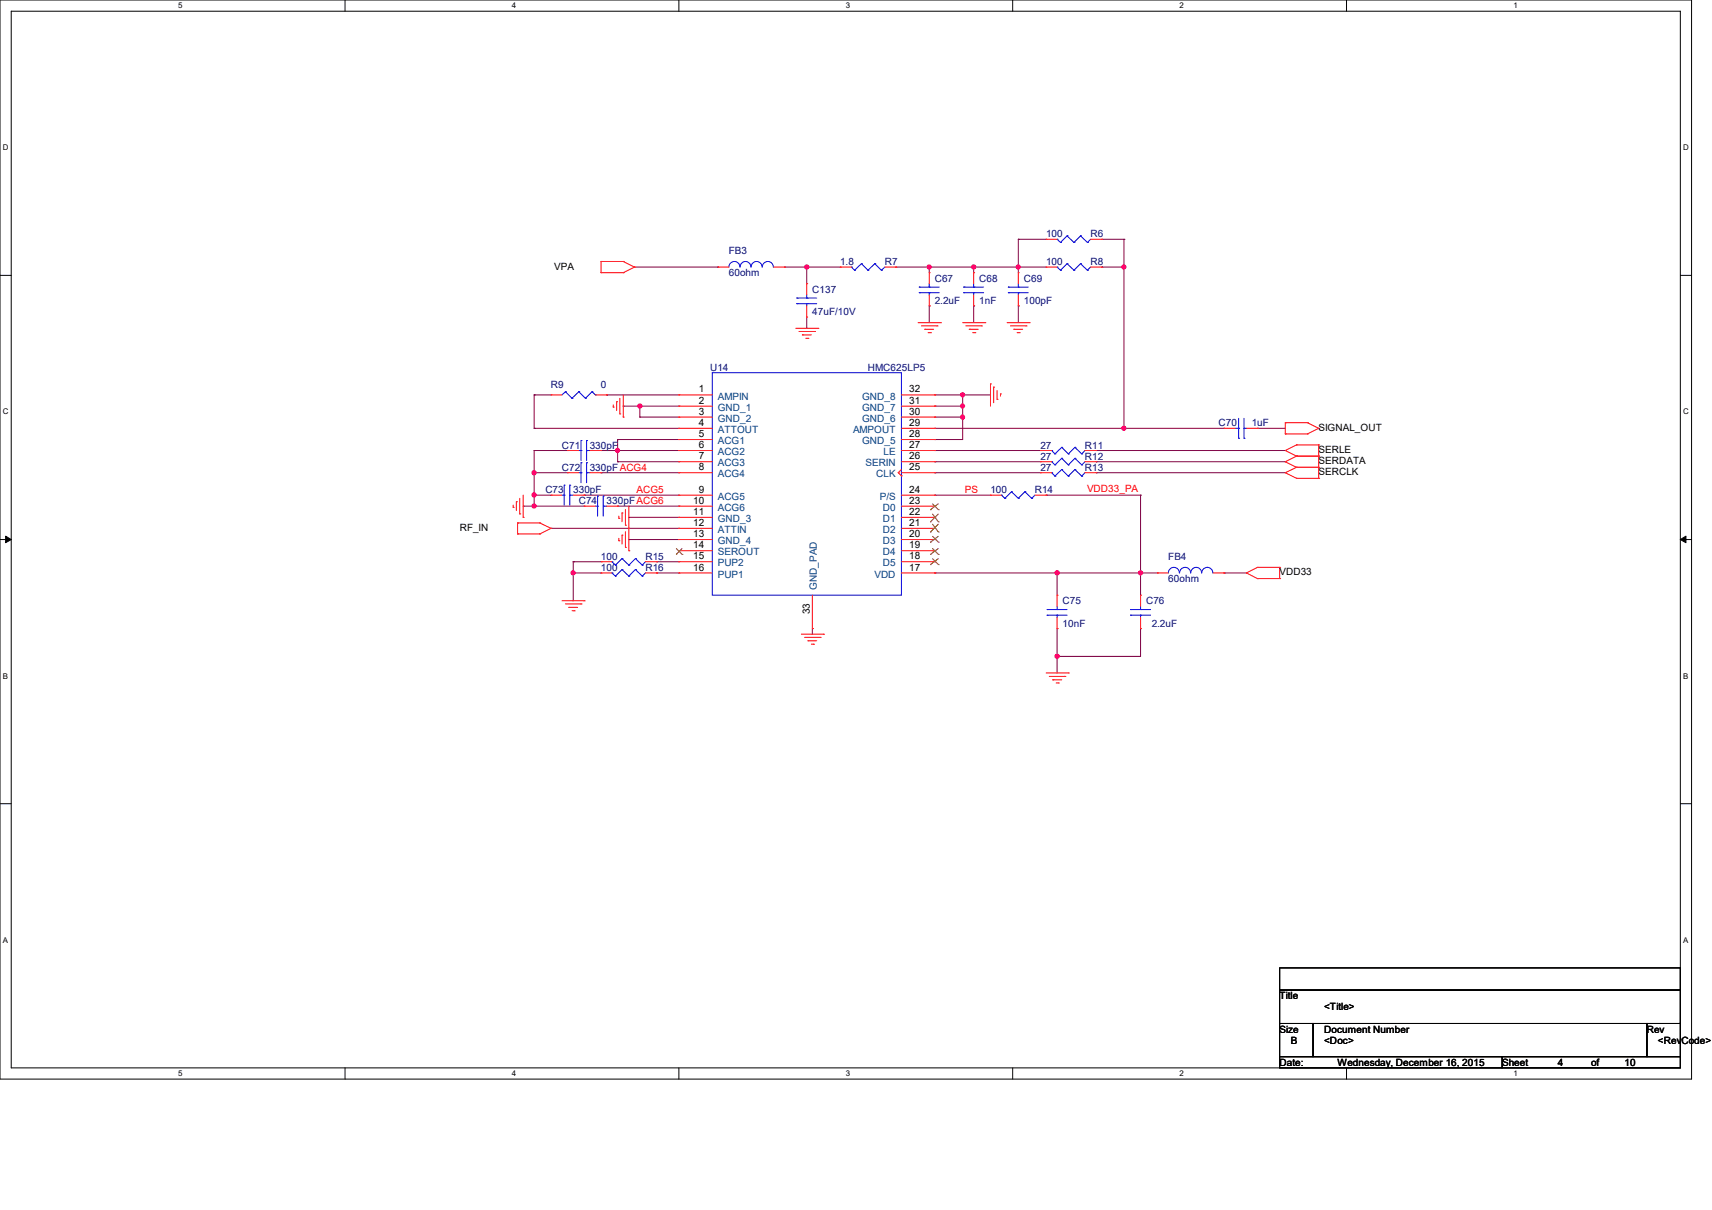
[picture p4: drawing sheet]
<svg xmlns="http://www.w3.org/2000/svg" width="297mm" height="210mm" viewBox="0 0 297 210" stroke-linecap="round" stroke-linejoin="round" font-family="sans-serif">
<path d="M0 0h293.5v187.3h-293.5zM1.9 1.9h289.6v183.4h-289.6z" fill="none" stroke="#000" stroke-width=".17"/>
<g fill="#fff">
<path d="M30.9 .2h.8v1.5h-.8z"/>
<path d="M30.9 185.5h.8v1.6h-.8z"/>
</g>
<path d="M59.9 0v1.9M59.9 185.3v2" fill="none" stroke="#000" stroke-width=".17"/>
<g fill="#fff">
<path d="M88.8 .2h.8v1.5h-.8z"/>
<path d="M88.8 185.5h.8v1.6h-.8z"/>
</g>
<path d="M117.8 0v1.9M117.8 185.3v2" fill="none" stroke="#000" stroke-width=".17"/>
<g fill="#fff">
<path d="M146.7 .2h.8v1.5h-.8z"/>
<path d="M146.7 185.5h.8v1.6h-.8z"/>
</g>
<path d="M175.7 0v1.9M175.7 185.3v2" fill="none" stroke="#000" stroke-width=".17"/>
<g fill="#fff">
<path d="M204.6 .2h.8v1.5h-.8z"/>
<path d="M204.6 185.5h.8v1.6h-.8z"/>
</g>
<path d="M233.6 0v1.9M233.6 185.3v2" fill="none" stroke="#000" stroke-width=".17"/>
<g fill="#fff">
<path d="M262.6 .2h.7v1.5h-.7z"/>
<path d="M262.6 185.5h.7v1.6h-.7z"/>
<path d="M.5 24.8h1v1.6h-1z"/>
<path d="M292 24.8h1v1.6h-1z"/>
<path d="M.5 70.7h1v1.5h-1z"/>
<path d="M292 70.7h1v1.5h-1z"/>
</g>
<path d="M0 47.8h1.9M291.5 47.8h2" fill="none" stroke="#000" stroke-width=".17"/>
<g fill="#fff">
<path d="M.5 116.5h.9v1.6h-.9z"/>
<path d="M292 116.5h.9v1.6h-.9z"/>
</g>
<path d="M0 93.6h1.9M291.5 93.6h2" fill="none" stroke="#000" stroke-width=".17"/>
<path d="M1 93l.9 .6-.9 .6zM291.5 93.6l1-.6v1.2z" fill="#000" stroke="#000" stroke-width=".17"/>
<g fill="#fff">
<path d="M.5 162.4h.9v1.5h-.9z"/>
<path d="M292 162.4h.9v1.5h-.9z"/>
</g>
<path d="M0 139.5h1.9M291.5 139.5h2M222 168h69.5v3.8h-69.5zM222 171.8h69.5v5.8h-69.5zM222 177.6h5.8v5.8h-5.8zM227.8 177.6h57.9v5.8h-57.9zM285.7 177.6h5.8v5.8h-5.8zM222 183.4h38.6v1.9h-38.6zM260.6 183.4h30.9v1.9h-30.9z" fill="none" stroke="#000" stroke-width=".17"/>
<g fill="none" stroke="#800040" stroke-width=".17">
<path d="M110.1 46.4h14.4M124.5 46.4h.1M136.1 46.4h.1M136.1 46.4h9.7M140 46.4h.1M140 57h.1M140 46.4v2.8M140 55v2M155.4 46.4h.1M155.4 46.4h26.1M161.2 46.4h.1M161.2 53.1h.1"/>
<path d="M161.2 46.4v.9M161.2 53.1v2.9M168.9 46.4h.1M168.9 53.1h.1M168.9 46.4v.9M168.9 53.1v2.9M176.7 46.4h.1M176.7 53.1h.1M176.7 41.5h.1M176.7 41.5v5.8M176.7 53.1v2.9M176.7 41.5h4.8"/>
<path d="M191.1 46.4h.1M191.1 46.4h3.9M191.1 41.5h3.9M195 46.4h.1M195 41.5h.1M195 41.5v32.8M92.7 78.2h.1M92.7 74.3h.1M92.7 68.5h.1M92.7 78.2h5.8M92.7 68.5v5.8M92.7 78.2v9.6"/>
<path d="M92.7 68.5h2.9M92.7 74.3h25.1M104.3 78.2h.1M104.3 78.2h13.5M105.2 68.5h.1M105.2 68.5h12.6M107.1 78.2h.1M107.1 76.3h.1M107.1 76.3v3.8M107.1 76.3h10.7M108.1 70.5h.1M108.1 70.5h9.7"/>
<path d="M111 70.5h.1M111 72.4h.1M111 72.4h6.8M111 70.5v1.9M162.2 78.2h.1M162.2 68.5h.1M162.2 72.4h.1M162.2 70.5h.1M162.2 76.3h.1M162.2 74.3h.1M162.2 78.2h18.3M162.2 68.5h9.6"/>
<path d="M162.2 74.3h50.1M162.2 70.5h4.8M162.2 72.4h4.8M167 70.5h.1M167 68.5h.1M167 72.4h.1M167 68.5v7.8h-4.8M190.2 78.2h.1M190.2 78.2h32.8M212.3 74.3h.1M218.1 74.3h.1M218.1 74.3h4.9"/>
<path d="M90.8 87.8h.1M90.8 87.8h10.5M92.7 82h.1M92.7 87.8h.1M92.7 85.9h.1M92.7 82h5.8M92.7 85.9h2.9M95.6 91.7h.1M95.6 91.7h22.2M99.4 97.5h.1M99.4 99.4h.1M99.4 99.4h4.9"/>
<path d="M99.4 97.5h4.9M99.4 97.5v6.8M101.3 85.9h.1M101.3 85.9h16.5M104.3 82h.1M104.3 82h13.5M107.1 80.1h.1M107.1 87.8h.1M107.1 87.8h10.7M107.1 80.1h10.7M109.1 89.8h.1M109.1 93.6h.1"/>
<path d="M109.1 89.8h8.7M109.1 93.6h8.7M113.9 97.5h.1M113.9 99.4h.1M113.9 99.4h3.9M113.9 97.5h3.9M162.2 99.4h.1M162.2 85.9h.1M162.2 82h.1M162.2 80.1h.1M162.2 82h18.3M162.2 85.9h9.6"/>
<path d="M162.2 99.4h38.6M162.2 80.1h18.3M181.5 85.9h.1M181.5 85.9h16.4M183.4 99.4h.1M183.4 99.4v3.9M190.2 80.1h.1M190.2 82h.1M190.2 82h32.8M190.2 80.1h32.8M197.9 99.4h.1M197.9 85.9h.1"/>
<path d="M197.9 85.9v17.4M212.3 99.4h.1M212.3 99.4h3.9M140.9 109.1h.1M140.9 109.1v1M183.4 113.9h.1M183.4 109.1h.1M183.4 109.1v7.7M197.9 109.1h.1M197.9 109.1v4.8h-14.5"/>
</g>
<g fill="#f0f" stroke="#f0f" stroke-width=".17">
<circle cx="176.6" cy="46.3" r=".36"/>
<circle cx="92.6" cy="87.8" r=".36"/>
<circle cx="92.6" cy="85.9" r=".37"/>
<circle cx="92.6" cy="82" r=".37"/>
<circle cx="183.4" cy="99.4" r=".37"/>
<circle cx="183.4" cy="113.9" r=".37"/>
<circle cx="111" cy="70.5" r=".37"/>
<circle cx="107.1" cy="78.2" r=".36"/>
<circle cx="167" cy="72.4" r=".37"/>
<circle cx="167" cy="70.5" r=".36"/>
<circle cx="167" cy="68.5" r=".36"/>
<circle cx="161.2" cy="46.3" r=".36"/>
<circle cx="168.9" cy="46.3" r=".37"/>
<circle cx="195" cy="74.3" r=".36"/>
<circle cx="195" cy="46.3" r=".36"/>
<circle cx="140" cy="46.3" r=".37"/>
<circle cx="99.4" cy="99.4" r=".36"/>
<circle cx="197.9" cy="99.4" r=".37"/>
</g>
<g fill="none" stroke="#f00" stroke-width=".17">
<path d="M104.3 47.3h.1M104.3 45.4h.1M104.3 45.4h3.8M104.3 47.3h3.8M104.3 45.4v1.9M108.1 45.4h.1M108.1 47.3h.1M108.1 45.4l2 1M110.1 46.4h.1M110.1 46.4l-2 .9M124.5 46.4h.1M124.5 46.4h1.9"/>
<path d="M134.2 46.4h1.9M136.1 46.4h.1M138 57h3.9M138.6 57.5h2.7M139.2 58.1h.1M139.2 58.1h1.6M139.8 58.7h.4M140 55h.1M140 49.2h.1M140 49.2v2M140 53.1v1.9M140.2 58.7h.1"/>
<path d="M141.3 57.5h.1M141.9 57h.1M145.8 46.4h.1M145.8 46.4h1.9M153.5 46.4h1.9M155.4 46.4h.1M159.3 56h3.9M159.9 56.6h2.7M160.4 57.1h.1M160.4 57.1h1.6M161 57.7h.4M161.2 53.1h.1"/>
<path d="M161.2 47.3h.1M161.2 47.3v1.9M161.2 51.2v1.9M161.4 57.7h.1M162.6 56.6h.1M163.2 56h.1M167 56h3.9M167.6 56.6h2.7M168.1 57.1h.1M168.1 57.1h1.6M168.7 57.7h.4M168.9 53.1h.1"/>
<path d="M168.9 47.3h.1M168.9 47.3v1.9M168.9 51.2v1.9M169.1 57.7h.1M170.3 56.6h.1M170.9 56h.1M174.7 56h3.9M175.3 56.6h2.7M175.9 57.1h.1M175.9 57.1h1.5M176.4 57.7h.4M176.7 53.1h.1"/>
<path d="M176.7 47.3h.1M176.7 47.3v1.9M176.7 51.2v1.9M176.8 57.7h.1M178 56.6h.1M178.6 56h.1M181.5 41.5h.1M181.5 46.4h.1M181.5 46.4h1.9M181.5 41.5h1.9M189.2 46.4h1.9M189.2 41.5h1.9"/>
<path d="M191.1 41.5h.1M191.1 46.4h.1M95.6 68.5h.1M95.6 68.5h1.9M98.5 78.2h.1M98.5 78.2h1.9M102.3 78.2h2M103.3 68.5h1.9M104.3 78.2h.1M105.2 68.5h.1M106.4 70.7h.1M106.4 70.3v.4"/>
<path d="M107 69.7h.1M107 69.7v1.5M107.5 71.8h.1M107.5 69.1v2.7M108.1 72.4h.1M108.1 68.5v3.9M117.8 68.5h.1M117.8 70.5h.1M117.8 72.4h.1M117.8 74.3h.1M117.8 76.3h.1M117.8 78.2h.1"/>
<path d="M117.8 78.2h5.8M117.8 74.3h5.8M117.8 68.5h5.8M117.8 70.5h5.8M117.8 72.4h5.8M117.8 76.3h5.8M156.4 78.2h5.8M156.4 74.3h5.8M156.4 68.5h5.8M156.4 70.5h5.8M156.4 72.4h5.8M156.4 76.3h5.8"/>
<path d="M162.2 78.2h.1M162.2 76.3h.1M162.2 74.3h.1M162.2 72.4h.1M162.2 70.5h.1M162.2 68.5h.1M171.8 66.6h.1M171.8 66.6v3.9M172.4 67.2h.1M172.4 67.2v2.7M173 69.3h.1M173 67.8v1.5"/>
<path d="M173.6 68.4h.1M173.6 68.4v.3M180.5 78.2h.1M180.5 78.2h2M188.2 78.2h2M190.2 78.2h.1M212.3 74.3h.1M212.3 74.3h2M216.2 74.3h1.9M218.1 74.3h.1M223 75.3h.1M223 73.4h.1"/>
<path d="M223 78.2h.1M223 73.4h3.8M223 75.3h3.8M223 73.4v1.9M223 78.2l1.9 1M224.9 79.2h.1M224.9 77.2h.1M224.9 79.2l-1.9 .9M224.9 79.2h3.9M224.9 77.2l-1.9 1M224.9 77.2h3.9M226.8 73.4h.1"/>
<path d="M226.8 75.3h.1M226.8 73.4l2 .9M228.8 74.3h.1M228.8 79.2h.1M228.8 77.2h.1M228.8 74.3l-2 1M228.8 77.2v5.8M89 88.1h.1M89 87.7v.4M89.6 87.1h.1M89.6 87.1v1.5M89.8 92.7h.1"/>
<path d="M89.8 90.8h.1M89.8 90.8h3.8M89.8 92.7h3.8M89.8 90.8v1.9M90.2 89.2h.1M90.2 86.5v2.7M90.8 89.8h.1M90.8 85.9v3.9M93.6 90.8h.1M93.6 92.7h.1M93.6 90.8l2 .9M95.6 91.7h.1"/>
<path d="M95.6 85.9h.1M95.6 91.7l-2 1M95.6 85.9h1.9M98.5 82h.1M98.5 82h1.9M99.4 85.9h1.9M101.3 87.8h.1M101.3 85.9h.1M101.3 87.8h2M102.3 82h2M104.3 97.5h.1M104.3 99.4h.1"/>
<path d="M104.3 82h.1M104.3 99.4h1.9M104.3 97.5h1.9M105.2 87.8h1.9M107.1 87.8h.1M107.4 90h.1M107.4 93.9h.1M107.4 89.6v.4M107.4 93.4v.5M107.9 89h.1M107.9 92.9h.1M107.9 89v1.6"/>
<path d="M107.9 92.9v1.5M108.5 91.1h.1M108.5 95h.1M108.5 88.4v2.7M108.5 92.3v2.7M109.1 91.7h.1M109.1 95.6h.1M109.1 87.8v7.8M112 99.4h1.9M112 97.5h1.9M113.9 97.5h.1M113.9 99.4h.1"/>
<path d="M117.8 80.1h.1M117.8 82h.1M117.8 85.9h.1M117.8 87.8h.1M117.8 89.8h.1M117.8 91.7h.1M117.8 93.6h.1M117.8 95.6h.1M117.8 97.5h.1M117.8 99.4h.1M117.8 99.4h5.8M117.8 87.8h5.8"/>
<path d="M117.8 85.9h5.8M117.8 97.5h5.8M117.8 82h5.8M117.8 80.1h5.8M117.8 89.8h5.8M117.8 91.7h5.8M117.8 93.6h5.8M117.8 95.6h5.8M155.8 82h.1M155.8 82l.6 .6M156.4 82.6h.1M156.4 99.4h5.8"/>
<path d="M156.4 87.8h5.8M156.4 85.9h5.8M156.4 97.5h5.8M156.4 82h5.8M156.4 80.1h5.8M156.4 89.8h5.8M156.4 91.7h5.8M156.4 93.6h5.8M156.4 95.6h5.8M156.4 81.5l-.6 .5M162.2 99.4h.1M162.2 97.5h.1"/>
<path d="M162.2 95.6h.1M162.2 93.6h.1M162.2 91.7h.1M162.2 89.8h.1M162.2 87.8h.1M162.2 85.9h.1M162.2 82h.1M162.2 80.1h.1M171.8 85.9h.1M171.8 85.9h1.9M179.5 85.9h2M180.5 82h.1"/>
<path d="M180.5 80.1h.1M180.5 82h2M180.5 80.1h2M181.5 85.9h.1M188.2 82h2M188.2 80.1h2M190.2 82h.1M190.2 80.1h.1M200.8 99.4h.1M200.8 99.4h1.9M210.4 99.4h1.9M212.3 99.4h.1"/>
<path d="M216.2 99.4h.1M216.2 99.4l1.9 1M218.1 98.5h.1M218.1 98.5l-1.9 .9M218.1 98.5h3.9M222 98.5h.1M222 98.5v1.9M223 82h.1M223 80.1h.1M223 82l1.9 1M223 80.1l1.9 1M224.9 83h.1"/>
<path d="M224.9 81.1h.1M224.9 83h3.9M224.9 81.1l-1.9 .9M224.9 81.1h3.9M228.8 81.1h.1M228.8 83h.1M97.5 104.3h3.8M98.1 104.8h2.7M98.7 105.4h.1M98.7 105.4h1.5M99.2 106h.4M99.6 106h.1"/>
<path d="M100.8 104.8h.1M101.3 104.3h.1M139 110.1h3.9M139.6 110.6h2.7M140.2 111.2h.1M140.2 111.2h1.5M140.8 111.8h.3M140.9 109.1h.1M140.9 103.3v5.8M141.1 111.8h.1M142.3 110.6h.1M142.9 110.1h.1"/>
<path d="M181.5 116.8h3.8M182 117.4h2.7M182.6 118h.1M182.6 118h1.6M183.2 118.5h.4M183.4 109.1h.1M183.4 103.3h.1M183.4 103.3v1.9M183.4 107.1v2M183.6 118.5h.1M184.7 117.4h.1M185.3 116.8h.1"/>
<path d="M197.9 109.1h.1M197.9 103.3h.1M197.9 103.3v1.9M197.9 107.1v2M218.1 100.4h.1M218.1 100.4h3.9M222 100.4h.1"/>
</g>
<g fill="none" stroke="#00f" stroke-width=".17">
<path d="M126.4 46.4a.95 .95 0 0 1 1-1 .95 .95 0 0 1 1 1 .95 .95 0 0 1 .9-1 .95 .95 0 0 1 1 1M130.3 46.4a.95 .95 0 0 1 1-1 .95 .95 0 0 1 .9 1M132.2 46.4a.95 .95 0 0 1 1-1 .95 .95 0 0 1 1 1M138.2 51.7h.1M138.2 52.7h.1M138.2 51.7h3.5M138.2 52.7h3.5M140 52.7h.1M140 51.7h.1M140 51.2v.5M140 52.7v.4M147.7 46.4h.1"/>
<path d="M147.7 46.4l.6 .5M148.3 46.9h.1M149.4 45.8h.1M149.4 45.8l1.2 1.1M149.4 45.8l-1.1 1.1M150.6 46.9h.1M151.8 45.8h.1M151.8 45.8l1.1 1.1M151.8 45.8l-1.2 1.1M152.9 46.9h.1M153.5 46.4l-.6 .5M159.5 49.8h.1"/>
<path d="M159.5 50.8h.1M159.5 49.8h3.4M159.5 50.8h3.4M161.2 50.8h.1M161.2 49.8h.1M161.2 49.2v.6M161.2 50.8v.4M167.2 49.8h.1M167.2 50.8h.1M167.2 49.8h3.4M167.2 50.8h3.4M168.9 50.8h.1"/>
<path d="M168.9 49.8h.1M168.9 49.2v.6M168.9 50.8v.4M174.9 49.8h.1M174.9 50.8h.1M174.9 49.8h3.5M174.9 50.8h3.5M176.7 50.8h.1M176.7 49.8h.1M176.7 49.2v.6M176.7 50.8v.4M183.4 41.5h.1"/>
<path d="M183.4 46.4h.1M183.4 41.5l.6 .6M183.4 46.4l.6 .5M184 42.1h.1M184 46.9h.1M185.1 40.9h.1M185.1 45.8h.1M185.1 40.9l1.2 1.2M185.1 40.9l-1.1 1.2M185.1 45.8l1.2 1.1M185.1 45.8l-1.1 1.1M186.3 42.1h.1"/>
<path d="M186.3 46.9h.1M187.5 40.9h.1M187.5 45.8h.1M187.5 40.9l1.1 1.2M187.5 40.9l-1.2 1.2M187.5 45.8l1.1 1.1M187.5 45.8l-1.2 1.1M188.6 42.1h.1M188.6 46.9h.1M189.2 41.5l-.6 .6M189.2 46.4l-.6 .5M98.1 68h.1"/>
<path d="M98.1 68l-.6 .5M98.1 68l1.1 1.1M99.2 69.1h.1M100.4 68h.1M100.4 78.2h.4M100.4 68l-1.2 1.1M100.4 68l1.2 1.1M100.8 78.2h.1M100.8 76.5h.1M100.8 76.5v3.4M101.6 69.1h.1M101.8 76.5h.1"/>
<path d="M101.8 78.2h.1M101.8 78.2h.5M101.8 76.5v3.4M102.7 68h.1M102.7 68l-1.1 1.1M102.7 68l.6 .5M103.3 68.5h.1M123.6 64.7h32.8v38.6h-32.8zM182.5 78.2h.1M182.5 78.2l.5 .6M183 78.8h.1M184.2 77.6h.1"/>
<path d="M184.2 79.5h.1M184.2 77.6l1.1 1.2M184.2 77.6l-1.2 1.2M184.2 79.5l1.1 1.2M184.2 79.5l-1.2 1.2M185.3 78.8h.1M186.5 77.6h.1M186.5 79.5h.1M186.5 77.6l1.2 1.2M186.5 77.6l-1.2 1.2M186.5 79.5l1.2 1.2M186.5 79.5l-1.2 1.2"/>
<path d="M187.7 78.8h.1M188.2 78.2l-.5 .6M214.3 74.3h.6M214.9 76.1h.1M214.9 74.3h.1M214.9 72.6v3.5M215.8 74.3h.1M215.8 76.1h.1M215.8 74.3h.4M215.8 72.6v3.5M97.5 85.9h.4M97.9 85.9h.1"/>
<path d="M97.9 84.2h.1M97.9 84.2v3.5M98.8 84.2h.1M98.8 85.9h.1M98.8 85.9h.6M98.8 84.2v3.5M100.4 82h.4M100.8 82h.1M100.8 80.3h.1M100.8 80.3v3.5M101.8 80.3h.1M101.8 82h.1"/>
<path d="M101.8 80.3v3.5M101.8 82h.5M103.3 87.8h.4M103.7 87.8h.1M103.7 86.1h.1M103.7 86.1v3.5M104.6 86.1h.1M104.6 87.8h.1M104.6 87.8h.6M104.6 86.1v3.5M106.2 97.5h.1M106.2 99.4h.1"/>
<path d="M106.2 97.5l.6 .6M106.2 99.4l.6 .6M106.8 98.1h.1M106.8 100h.1M107.9 96.9h.1M107.9 98.8h.1M107.9 96.9l1.2 1.2M107.9 96.9l-1.1 1.2M107.9 98.8l1.2 1.2M107.9 98.8l-1.1 1.2M109.1 98.1h.1M109.1 100h.1"/>
<path d="M110.2 96.9h.1M110.2 98.8h.1M110.2 96.9l1.2 1.2M110.2 96.9l-1.1 1.2M110.2 98.8l1.2 1.2M110.2 98.8l-1.1 1.2M111.4 98.1h.1M111.4 100h.1M112 97.5l-.6 .6M112 99.4l-.6 .6M173.7 85.9h.1M173.7 85.9l.6 .6"/>
<path d="M174.3 86.5h.1M175.5 85.3h.1M175.5 85.3l1.2 1.2M175.5 85.3l-1.2 1.2M176.7 86.5h.1M177.8 85.3h.1M177.8 85.3l1.2 1.2M177.8 85.3l-1.1 1.2M179 86.5h.1M179.5 85.9l-.5 .6M182.5 82h.1M182.5 80.1h.1"/>
<path d="M182.5 82l.5 .6M182.5 80.1l.5 .6M183 82.6h.1M183 80.7h.1M184.2 81.5h.1M184.2 81.5l1.1 1.1M184.2 81.5l-1.2 1.1M185.3 82.6h.1M185.3 80.7h.1M186.5 81.5h.1M186.5 81.5l1.2 1.1M186.5 81.5l-1.2 1.1"/>
<path d="M187.7 82.6h.1M187.7 80.7h.1M188.2 82l-.5 .6M188.2 80.1l-.5 .6M202.7 99.4a.95 .95 0 0 1 .9-.9 .95 .95 0 0 1 1 .9M204.6 99.4a.95 .95 0 0 1 1-.9 .95 .95 0 0 1 .9 .9M206.6 99.4a.93 .93 0 0 1 .9-.9 .93 .93 0 0 1 .9 .9M208.5 99.4a.95 .95 0 0 1 .9-.9 .95 .95 0 0 1 1 .9M181.7 105.8h.1M181.7 106.8h.1M181.7 105.8h3.4M181.7 106.8h3.4"/>
<path d="M183.4 106.8h.1M183.4 105.8h.1M183.4 105.2v.6M183.4 106.8v.3M196.1 105.8h.1M196.1 106.8h.1M196.1 105.8h3.5M196.1 106.8h3.5M197.9 106.8h.1M197.9 105.8h.1M197.9 105.2v.6M197.9 106.8v.3"/>
</g>
<g fill="none" stroke="#804000" stroke-width=".17">
<path d="M117.3 96.2h.1M117.3 95.2l1.1 1M118.4 96.2h.1M118.4 95.2l-1.1 1M161.4 98h.1M161.4 96.2h.1M161.4 94.1h.1M161.4 92.3h.1M161.4 90.6h.1M161.4 88.5h.1M161.7 96.9l1.1 1.1M161.7 95.2l1.1 1"/>
<path d="M161.7 93.1l1.1 1M161.7 90.9l1.1 1.4M161.7 89.2l1.1 1.4M161.7 87.4l1.1 1.1M162.8 98h.1M162.8 96.2h.1M162.8 94.1h.1M162.8 92.3h.1M162.8 90.6h.1M162.8 88.5h.1M162.8 96.9l-1.4 1.1M162.8 95.2l-1.4 1"/>
<path d="M162.8 93.1l-1.4 1M162.8 90.9l-1.4 1.4M162.8 89.2l-1.4 1.4M162.8 87.4l-1.4 1.1"/>
</g>
<g font-size="1.7" fill="#000080">
<text x="181.5" y="41.2">100</text>
<text x="189.2" y="41.2">R6</text>
<text x="126.4" y="44.1">FB3</text>
<text x="126.4" y="48">60ohm</text>
<text x="145.7" y="46">1.8</text>
<text x="153.5" y="46">R7</text>
<text x="181.5" y="46">100</text>
<text x="189.2" y="46">R8</text>
<text x="140.9" y="50.8">C137</text>
<text x="162.2" y="48.9">C67</text>
<text x="162.2" y="52.8">2.2uF</text>
<text x="169.9" y="48.9">C68</text>
<text x="169.9" y="52.8">1nF</text>
<text x="177.6" y="48.9">C69</text>
<text x="177.6" y="52.8">100pF</text>
<text x="140.9" y="54.7">47uF/10V</text>
<text x="123.2" y="64.3">U14</text>
<text x="150.6" y="64.3">HMC625LP5</text>
<text x="95.6" y="67.3">R9</text>
<text x="104.3" y="67.3">0</text>
<text x="97.5" y="77.9">C71</text>
<text x="102.3" y="77.9">330pF</text>
<text x="180.5" y="77.9">27</text>
<text x="188.2" y="77.9">R11</text>
<text x="211.4" y="74">C70</text>
<text x="217.2" y="74">1uF</text>
<text x="97.5" y="81.7">C72</text>
<text x="102.3" y="81.7">330pFACG4</text>
<text x="180.5" y="81.7">27</text>
<text x="180.5" y="79.8">27</text>
<text x="188.2" y="81.7">R13</text>
<text x="188.2" y="79.8">R12</text>
<text x="94.6" y="85.6">C73</text>
<text x="99.4" y="85.6">330pF</text>
<text x="100.4" y="87.5">C74</text>
<text x="105.2" y="87.5">330pFACG6</text>
<text x="171.8" y="85.6">100</text>
<text x="179.5" y="85.6">R14</text>
<text x="104.3" y="97.2">100</text>
<text x="104.3" y="99.1">100</text>
<text x="112" y="97.2">R15</text>
<text x="112" y="99.1">R16</text>
<text x="202.7" y="97.2">FB4</text>
<text x="202.7" y="101.1">60ohm</text>
<text x="184.3" y="104.9">C75</text>
<text x="198.8" y="104.9">C76</text>
<text x="184.3" y="108.8">10nF</text>
<text x="199.8" y="108.8">2.2uF</text>
</g>
<g font-size="1.7">
<text x="96.1" y="46.8">VPA</text>
<text x="121.2" y="68.1">1</text>
<text x="121.2" y="70.1">2</text>
<text x="121.2" y="72">3</text>
<text x="157.7" y="72">30</text>
<text x="157.7" y="70.1">31</text>
<text x="157.7" y="68.1">32</text>
<text x="121.2" y="73.9">4</text>
<text x="121.2" y="75.9">5</text>
<text x="121.2" y="77.8">6</text>
<text x="157.7" y="77.8">27</text>
<text x="157.7" y="75.9">28</text>
<text x="157.7" y="73.9">29</text>
<text x="228.7" y="74.8">SIGNAL_OUT</text>
<text x="121.2" y="79.7">7</text>
<text x="121.2" y="81.6">8</text>
<text x="157.7" y="81.6">25</text>
<text x="157.7" y="79.7">26</text>
<text x="228.7" y="82.5">SERCLK</text>
<text x="228.7" y="80.6">SERDATA</text>
<text x="228.7" y="78.7">SERLE</text>
<text x="120.3" y="87.4">10</text>
<text x="120.3" y="89.4">11</text>
<text x="121.2" y="85.5">9</text>
<text x="157.7" y="89.4">22</text>
<text x="157.7" y="87.4">23</text>
<text x="157.7" y="85.5">24</text>
<text x="79.7" y="92.2">RF_IN</text>
<text x="120.3" y="91.3">12</text>
<text x="120.3" y="93.2">13</text>
<text x="120.3" y="95.2">14</text>
<text x="157.7" y="95.2">19</text>
<text x="157.7" y="93.2">20</text>
<text x="157.7" y="91.3">21</text>
<text x="120.3" y="97.1">15</text>
<text x="120.3" y="99">16</text>
<text x="157.7" y="99">17</text>
<text x="157.7" y="97.1">18</text>
<text x="222" y="99.9">VDD33</text>
<text x="140.5" y="106.6" transform="rotate(-90 140.5 106.6)">33</text>
<text x="222" y="173.4">Title</text>
<text x="222" y="179.2">Size</text>
<text x="229.7" y="179.2">Document Number</text>
<text x="229.7" y="175.3">&lt;Title&gt;</text>
<text x="285.7" y="179.2">Rev</text>
<text x="222" y="185">Date:</text>
<text x="223.9" y="181.1">B</text>
<text x="229.7" y="181.1">&lt;Doc&gt;</text>
<text x="232.1" y="185">Wednesday, December 16, 2015</text>
<text x="260.6" y="185">Sheet</text>
<text x="270.2" y="185">4</text>
<text x="276" y="185">of</text>
<text x="281.8" y="185">10</text>
<text x="287.6" y="181.1">&lt;RevCode&gt;</text>
</g>
<g font-size="1.7" fill="#004080">
<text x="124.5" y="69.3">AMPIN</text>
<text x="124.5" y="71.3">GND_1</text>
<text x="149.5" y="71.3">GND_7</text>
<text x="149.5" y="69.3">GND_8</text>
<text x="124.5" y="73.2">GND_2</text>
<text x="124.5" y="75.1">ATTOUT</text>
<text x="124.5" y="77.1">ACG1</text>
<text x="148" y="75.1">AMPOUT</text>
<text x="149.5" y="77.1">GND_5</text>
<text x="149.5" y="73.2">GND_6</text>
<text x="124.5" y="79">ACG2</text>
<text x="124.5" y="80.9">ACG3</text>
<text x="124.5" y="82.8">ACG4</text>
<text x="150.1" y="80.9">SERIN</text>
<text x="152" y="82.8">CLK</text>
<text x="153.3" y="79">LE</text>
<text x="124.5" y="86.7">ACG5</text>
<text x="124.5" y="88.6">ACG6</text>
<text x="152.6" y="86.7">P/S</text>
<text x="153.1" y="88.6">D0</text>
<text x="124.5" y="90.6">GND_3</text>
<text x="124.5" y="92.5">ATTIN</text>
<text x="124.5" y="94.4">GND_4</text>
<text x="153.1" y="94.4">D3</text>
<text x="153.1" y="92.5">D2</text>
<text x="153.1" y="90.6">D1</text>
<text x="124.5" y="96.4">SEROUT</text>
<text x="124.5" y="98.3">PUP2</text>
<text x="124.5" y="100.2">PUP1</text>
<text x="151.7" y="100.2">VDD</text>
<text x="153.1" y="98.3">D5</text>
<text x="153.1" y="96.4">D4</text>
<text x="141.7" y="102.3" transform="rotate(-90 141.7 102.3)">GND_PAD</text>
</g>
<g font-size="1.7" fill="#f00">
<text x="110.4" y="85.6">ACG5</text>
<text x="167.4" y="85.6">PS</text>
<text x="188.6" y="85.3">VDD33_PA</text>
</g>
<g font-size="1.4">
<text x="30.9" y="1.4">5</text>
<text x="88.8" y="1.4">4</text>
<text x="146.7" y="1.4">3</text>
<text x="204.6" y="1.4">2</text>
<text x="262.6" y="1.4">1</text>
<text x=".5" y="26.1">D</text>
<text x="292" y="26.1">D</text>
<text x=".5" y="71.9">C</text>
<text x="292" y="71.9">C</text>
<text x=".5" y="117.8">B</text>
<text x="292" y="117.8">B</text>
<text x=".5" y="163.6">A</text>
<text x="292" y="163.6">A</text>
<text x="30.9" y="186.8">5</text>
<text x="88.8" y="186.8">4</text>
<text x="146.7" y="186.8">3</text>
<text x="204.6" y="186.8">2</text>
<text x="262.6" y="186.8">1</text>
</g>
</svg>
